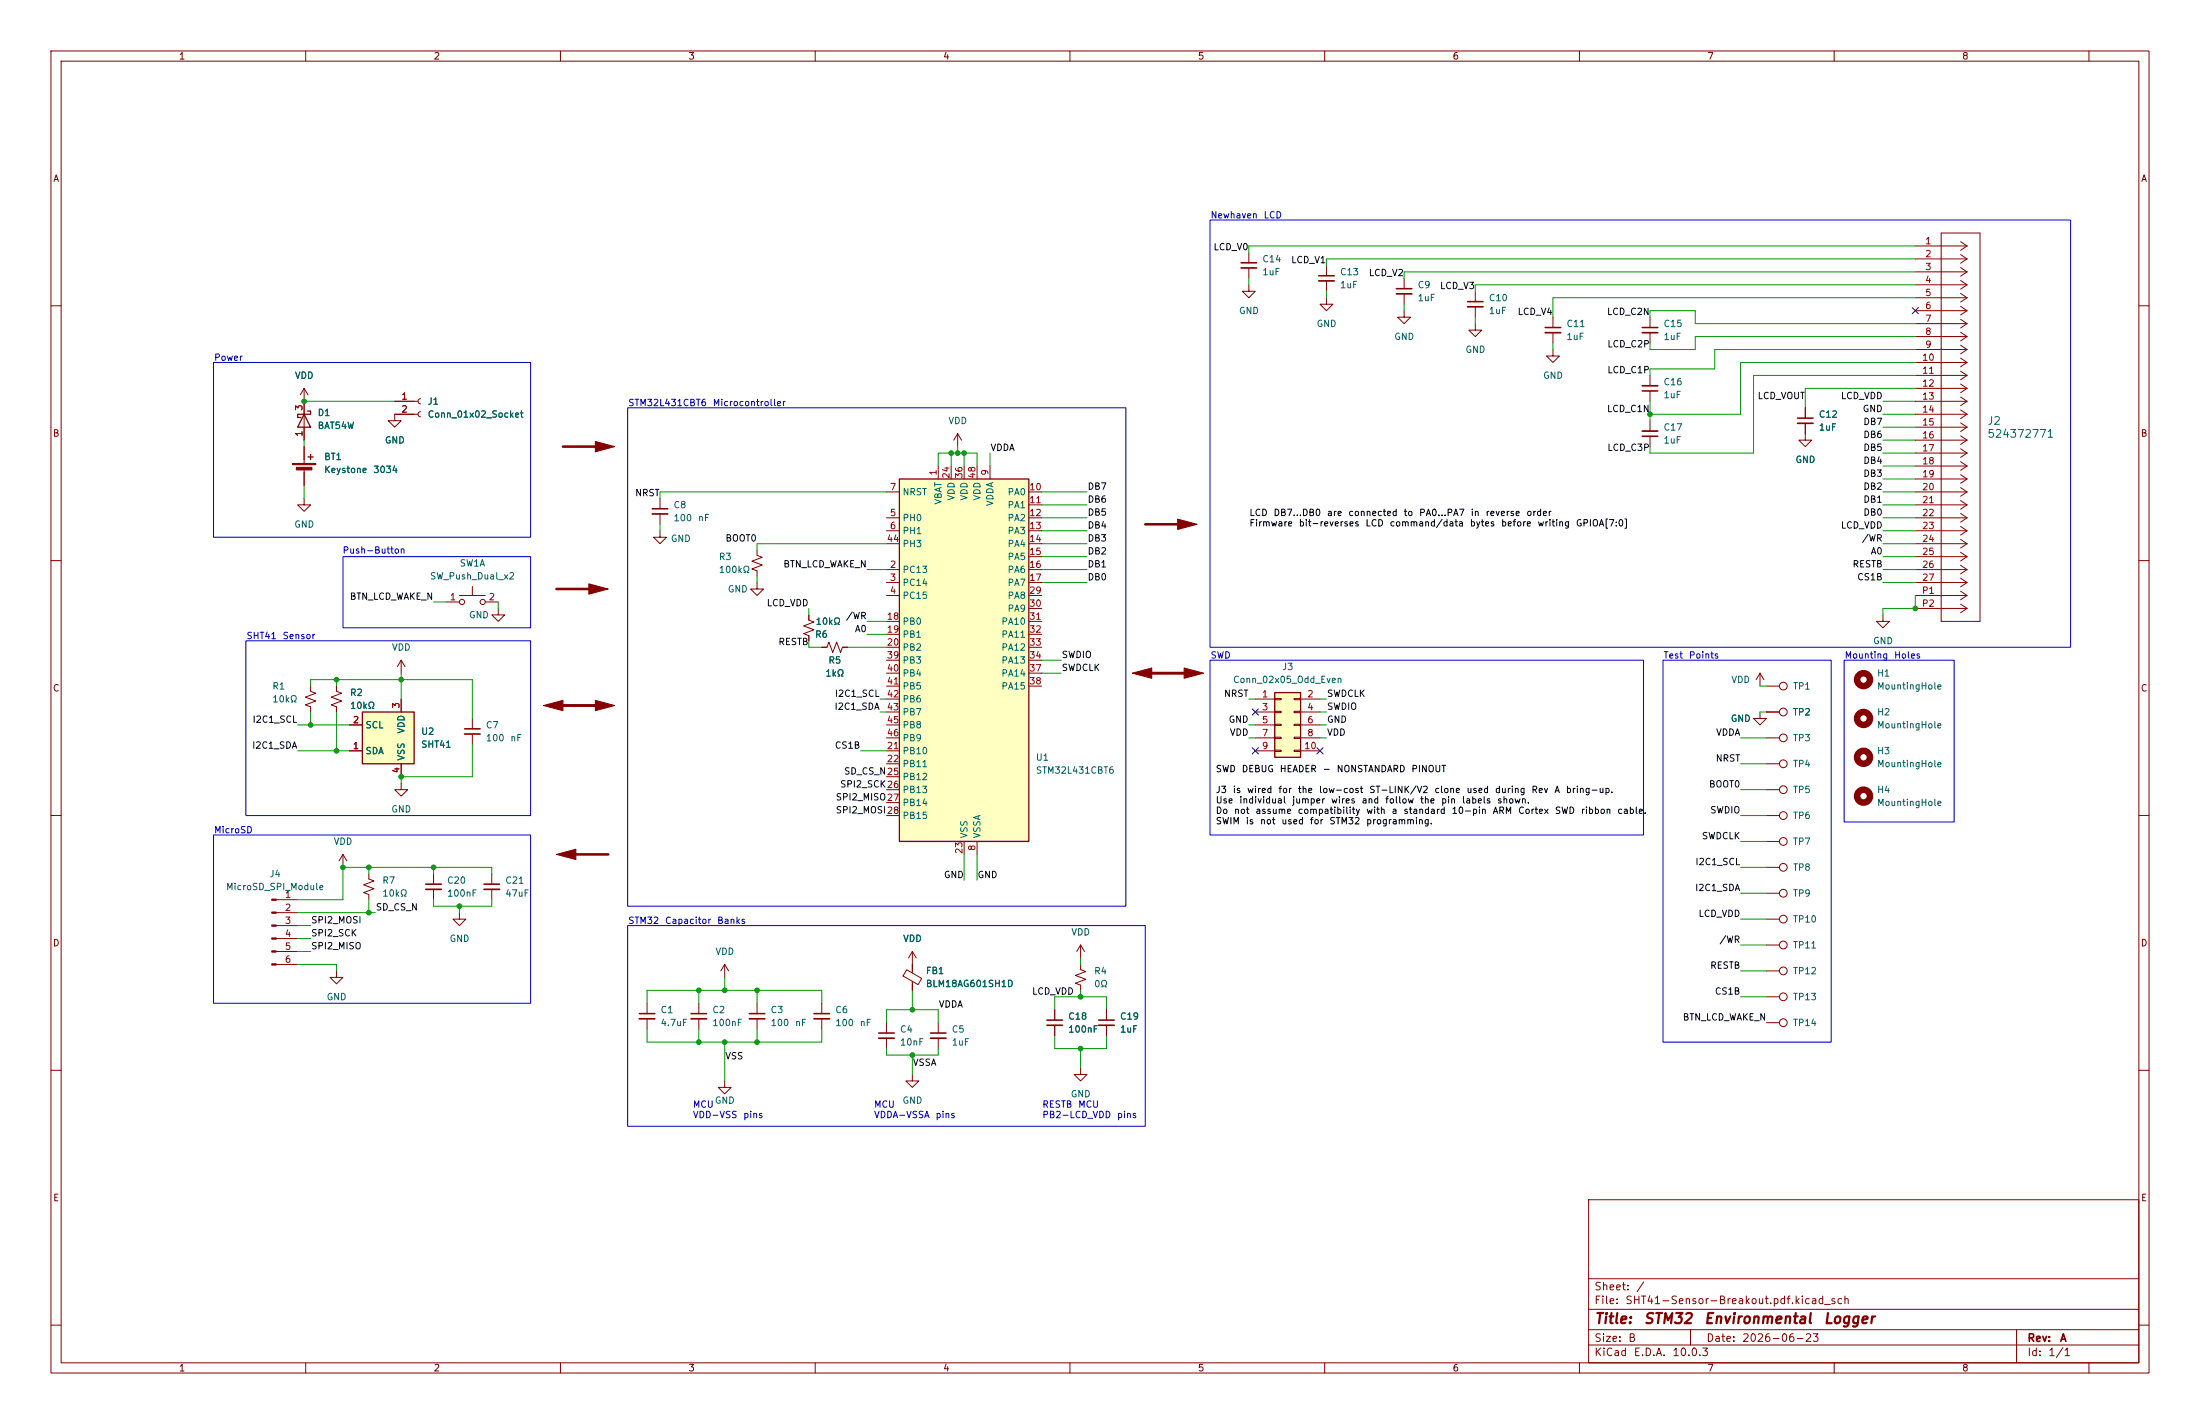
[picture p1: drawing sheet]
<svg xmlns="http://www.w3.org/2000/svg" width="432mm" height="279mm" viewBox="0 0 432 279" stroke-linecap="round" stroke-linejoin="round" font-family="sans-serif">
<g fill="none" stroke="#840000" stroke-width=".2">
<path d="M10 10h411.8v259.4h-411.8zM12 12h407.8v255.4h-407.8zM60 10v2M110 10v2M160 10v2M210 10v2M260 10v2M310 10v2M360 10v2M410 10v2M10 60h2M419.8 60h2"/>
<path d="M323.8 82.6v2M323.8 85.6v2M10 110h2M419.8 110h2M61 134.6v1l1 .4-2.1 .8 2.1 .7-2.1 .8 1.1 .4v1M66 134.6v1l1.1 .4-2.1 .8 2.1 .7-2.1 .8 1 .4v1M10 160h2M419.8 160h2M54.2 176.5h4.2M54.2 179.1h4.2M67.3 167.6l-.8 1.3M67.3 167.6l.8 1.3"/>
<path d="M67.3 167.6v2.6M72.4 171.5v1l1 .3-2 .8 2 .8-2 .7 1 .4v1M85.1 171.5v2M85.1 174.5v2M90.2 179.1v1.2h1.2l-1.2 1.3-1.3-1.3h1.3M96.5 171.5v2M96.5 174.5v2M54.2 181.6h4.2M54.2 184.2h4.2M54.2 186.7h4.2M54.2 189.2h4.2M66 190.5v1.3h1.3l-1.3 1.2-1.2-1.2h1.2"/>
<path d="M127 196.9v2M127 199.9v2M137.2 196.9v2M137.2 199.9v2M161.3 196.9v2M161.3 199.9v2M207 198.1v2.1M217.2 198.1v2.1M10 210h2M142.2 212.1v1.3h1.3l-1.3 1.2-1.2-1.2h1.2M179.1 210.8v1.3h1.2l-1.2 1.3-1.3-1.3h1.3M184.1 200.7v2"/>
<path d="M184.1 203.7v2M207 201.2v2M212.1 209.6v1.2h1.3l-1.3 1.3-1.3-1.3h1.3M217.2 201.2v2M419.8 210h2M311.8 235.4h108v32h-108zM10 260h2M311.8 256.9h108M311.8 250.9h108M419.8 260h2M60 267.4v2M110 267.4v2"/>
<path d="M160 267.4v2M210 267.4v2M260 267.4v2M310 267.4v2M311.8 263.9h108M311.8 260.9h108M331.8 260.9v3M360 267.4v2M395.8 260.9v6.5M410 267.4v2"/>
</g>
<path d="M322.3 85.6h3.1M83.6 173.5h3M95 173.5h3M125.5 198.9h3M135.6 198.9h3.1M159.8 198.9h3M182.6 202.7h3.1M205.5 200.2h3M215.6 200.2h3.1" fill="none" stroke="#840000" stroke-width=".3"/>
<path d="M322.3 84.6h3.1M83.6 174.5h3M95 174.5h3M125.5 199.9h3M135.6 199.9h3.1M159.8 199.9h3M182.6 203.7h3.1M205.5 201.2h3M215.6 201.2h3.1" fill="none" stroke="#840000" stroke-width=".33"/>
<path d="M224.8 102.9h7.6" fill="none" stroke="#840000" stroke-width=".51"/>
<g fill="#840000" stroke="#840000" stroke-width=".2">
<path d="M231.1 101.9l3.8 1-3.8 1z"/>
<path d="M53.3 176.4h.9v.3h-.9z"/>
<path d="M53.3 178.9h.9v.3h-.9z"/>
<path d="M53.3 181.5h.9v.2h-.9z"/>
<path d="M53.3 184h.9v.3h-.9z"/>
<path d="M53.3 186.6h.9v.2h-.9z"/>
<path d="M53.3 189.1h.9v.3h-.9z"/>
</g>
<path d="M71.1 139.7h10.2v10.2h-10.2z" fill="#ffffc2"/>
<path d="M71.1 139.7h10.2v10.2h-10.2z" fill="none" stroke="#840000" stroke-width=".25"/>
<g fill="none" stroke="#840000" stroke-width=".2">
<path d="M323.8 62.2v2.1M323.8 65.3v2M323.8 73.7v2M323.8 76.7v2M78.7 129.5v2.6M78.7 137.2v2.5M78.7 129.5l-.7 1.3M78.7 129.5l.8 1.3M68.6 147.3h2.5M68.6 142.2h2.5M78.7 153.7v1.2h1.3l-1.3 1.3-1.2-1.3h1.2M78.7 149.9v2.5"/>
<path d="M92.7 141v2M92.7 144v2.1M148.6 196.9v2M148.6 199.9v2M178 190.3l2.9 1.7-.7 1.2-3-1.7zM179.1 186.7l-.8 1.3M179.1 186.7l.7 1.3M179.1 186.7v4.2M179.1 192.6v1.7"/>
</g>
<path d="M322.3 76.7h3.1M322.3 64.3h3.1M91.2 143h3M147.1 198.9h3" fill="none" stroke="#840000" stroke-width=".3"/>
<path d="M322.3 75.7h3.1M322.3 65.3h3.1M91.2 144h3M147.1 199.9h3" fill="none" stroke="#840000" stroke-width=".33"/>
<path d="M250.2 135.9h5.1v12.7h-5.1z" fill="#ffffc2"/>
<path d="M250.2 135.9h5.1v12.7h-5.1z" fill="none" stroke="#840000" stroke-width=".25"/>
<g fill="none" stroke="#840000" stroke-width=".2">
<path d="M245.1 55.9v1.3h1.3l-1.3 1.2-1.3-1.2h1.3M245.1 49.5v2.1M245.1 52.6v2M260.3 58.4v1.3h1.3l-1.3 1.3-1.2-1.3h1.2M260.3 52.1v2M260.3 55.1v2.1M275.6 54.6v2M275.6 57.7v2M289.6 57.2v2M375.9 48.3h10.2M375.9 50.8h10.2M375.9 53.3h10.2"/>
<path d="M375.9 55.9h10.2M375.9 58.4h10.2M381 45.7h7.6v76.2h-7.6zM384.8 47.4l1.3 .9M384.8 50l1.3 .8M384.8 52.5l1.3 .8M384.8 55l1.3 .9M384.8 57.6l1.3 .8M386.1 48.3l-1.3 .8M386.1 50.8l-1.3 .8M386.1 53.3l-1.3 .9M386.1 55.9l-1.3 .8"/>
<path d="M386.1 58.4l-1.3 .9M275.6 61v1.2h1.3l-1.3 1.3-1.3-1.3h1.3M289.6 63.5v1.3h1.2l-1.2 1.2-1.3-1.2h1.3M289.6 60.2v2M304.8 68.6v1.3h1.3l-1.3 1.2-1.3-1.2h1.3M304.8 62.2v2.1M304.8 65.3v2M375.9 61h10.2M375.9 63.5h10.2M375.9 66h10.2M375.9 68.6h10.2M375.9 71.1h10.2"/>
<path d="M375.9 73.7h10.2M375.9 76.2h10.2M375.9 78.7h10.2M384.8 60.1l1.3 .9M384.8 62.7l1.3 .8M384.8 65.2l1.3 .8M384.8 67.7l1.3 .9M384.8 70.3l1.3 .8M384.8 72.8l1.3 .9M384.8 75.4l1.3 .8M384.8 77.9l1.3 .8M386.1 61l-1.3 .8"/>
<path d="M386.1 63.5l-1.3 .8M386.1 66l-1.3 .9M386.1 68.6l-1.3 .8M386.1 71.1l-1.3 .9M386.1 73.7l-1.3 .8M386.1 76.2l-1.3 .8M386.1 78.7l-1.3 .9M188 85.1l-.8 1.3M188 85.1l.7 1.3M188 85.1v2.5M354.3 83.1v3.3h1.3l-1.3 1.2-1.2-1.2h1.2M354.3 80v2"/>
<path d="M375.9 81.3h10.2M375.9 83.8h10.2M375.9 86.4h10.2M375.9 88.9h10.2M375.9 91.4h10.2M375.9 94h10.2M375.9 96.5h10.2M375.9 99.1h10.2M384.8 80.4l1.3 .9M384.8 83l1.3 .8M384.8 85.5l1.3 .9M384.8 88.1l1.3 .8"/>
<path d="M384.8 90.6l1.3 .8M384.8 93.1l1.3 .9M384.8 95.7l1.3 .8M384.8 98.2l1.3 .9M386.1 81.3l-1.3 .8M386.1 83.8l-1.3 .9M386.1 86.4l-1.3 .8M386.1 88.9l-1.3 .8M386.1 91.4l-1.3 .9M386.1 94l-1.3 .8M386.1 96.5l-1.3 .9M386.1 99.1l-1.3 .8"/>
<path d="M375.9 101.6h10.2M375.9 104.1h10.2M375.9 106.7h10.2M375.9 109.2h10.2M375.9 111.8h10.2M375.9 114.3h10.2M375.9 116.8h10.2M375.9 119.4h10.2M384.8 100.8l1.3 .8M384.8 103.3l1.3 .8M384.8 105.8l1.3 .9M384.8 108.4l1.3 .8"/>
<path d="M384.8 110.9l1.3 .9M384.8 113.5l1.3 .8M384.8 116l1.3 .8M384.8 118.5l1.3 .9M386.1 101.6l-1.3 .8M386.1 104.1l-1.3 .9M386.1 106.7l-1.3 .8M386.1 109.2l-1.3 .9M386.1 111.8l-1.3 .8M386.1 114.3l-1.3 .8M386.1 116.8l-1.3 .9M386.1 119.4l-1.3 .8"/>
<path d="M158.7 120.7v1l1.1 .3-2.1 .8 2.1 .8-2.1 .7 1 .4v1M161.3 127h1l.4-1 .7 2 .8-2 .8 2 .4-1h1M246.4 137.2h3.8M246.4 139.7h3.8M250.2 137h1.3v.3h-1.3zM250.2 139.6h1.3v.2h-1.3zM254 137h1.3v.3h-1.3zM254 139.6h1.3v.2h-1.3zM255.3 137.2h3.8M255.3 139.7h3.8M346.7 139.7h2.5M369.6 120.7v1.2h1.2l-1.2 1.3-1.3-1.3h1.3"/>
<path d="M246.4 142.2h3.8M246.4 144.8h3.8M246.4 147.3h3.8M250.2 142.1h1.3v.3h-1.3zM250.2 144.7h1.3v.2h-1.3zM250.2 147.2h1.3v.2h-1.3zM254 142.1h1.3v.3h-1.3zM254 144.7h1.3v.2h-1.3zM254 147.2h1.3v.2h-1.3zM255.3 142.2h3.8M255.3 144.8h3.8M255.3 147.3h3.8"/>
<path d="M346.7 144.8h2.5M346.7 154.9h2.5M346.7 149.9h2.5M346.7 165.1h2.5M346.7 160h2.5M212.1 189.2v1l1 .4-2 .8 2 .8-2 .7 1 .4v1M212.1 185.4l-.8 1.3M212.1 185.4l.8 1.3M212.1 185.4v2.6"/>
<circle cx="350" cy="139.7" r=".76"/>
<circle cx="350" cy="144.8" r=".76"/>
<circle cx="350" cy="154.9" r=".76"/>
<circle cx="350" cy="149.9" r=".76"/>
<circle cx="350" cy="165.1" r=".76"/>
<circle cx="350" cy="160" r=".76"/>
</g>
<path d="M243.6 51.6h3M258.8 54.1h3.1M274.1 56.6h3M288 59.2h3.1M303.3 64.3h3M352.8 82h3.1" fill="none" stroke="#840000" stroke-width=".3"/>
<path d="M243.6 52.6h3M258.8 55.1h3.1M274.1 57.7h3M288 60.2h3.1M303.3 65.3h3M352.8 83.1h3.1" fill="none" stroke="#840000" stroke-width=".33"/>
<g fill="none" stroke="#840000" stroke-width="1.3">
<circle cx="365.8" cy="133.3" r="1.27"/>
<circle cx="365.8" cy="148.6" r="1.27"/>
<circle cx="365.8" cy="141" r="1.27"/>
<circle cx="365.8" cy="156.2" r="1.27"/>
</g>
<path d="M109.2 138.4h8.9M111.8 167.6h7.6" fill="none" stroke="#840000" stroke-width=".51"/>
<g fill="#840000" stroke="#840000" stroke-width=".2">
<path d="M106.7 138.4l3.8-1v2z"/>
<path d="M116.8 137.4l3.8 1-3.8 1z"/>
<path d="M109.2 167.6l3.8-1v2.1z"/>
</g>
<path d="M176.5 94h25.4v71.1h-25.4z" fill="#ffffc2"/>
<path d="M59.7 81.3l1.3 2.5h-2.6zM60.3 80.6h.7v.7h-2.6v.6h.7M60.5 89.7h1M61 89.2v1M176.5 94h25.4v71.1h-25.4z" fill="none" stroke="#840000" stroke-width=".25"/>
<g fill="none" stroke="#840000" stroke-width=".2">
<path d="M59.7 76.2v10.2M59.7 76.2l-.8 1.3M59.7 76.2l.8 1.3M77.5 78.7h4.5M82.5 78.2l-.3 .2-.2 .3 .2 .4 .3 .1M59.7 97.8v1.3h1.3l-1.3 1.2-1.3-1.2h1.3M59.7 87.6v3.3M59.7 91.9v3.4M82 81.3h-4.5v1.3h1.2l-1.2 1.2-1.3-1.2h1.3M82.5 80.8l-.3 .1-.2 .4 .2 .3 .3 .2M129.5 97.8v2M174 96.5h2.5"/>
<path d="M184.1 91.4v2.6M186.7 91.4v2.6M189.2 91.4v2.6M191.8 91.4v2.6M194.3 91.4v2.6M201.9 96.5h2.6M201.9 99.1h2.6M354.3 80v2M354.3 83.1v2M87.6 118.1h2.6M90.2 116.8h5M92.7 115.1v1.7"/>
<path d="M95.2 118.1h2.6M97.8 119.4v1.3h1.3l-1.3 1.2-1.3-1.2h1.3M129.5 104.1v1.3h1.3l-1.3 1.3-1.2-1.3h1.2M129.5 100.8v2.1M148.6 114.3v1.3h1.3l-1.3 1.2-1.3-1.2h1.3M148.6 108v1l1 .3-2 .8 2 .8-2 .7 1 .4v1M174 111.8h2.5M174 114.3h2.5M174 116.8h2.5M174 101.6h2.5M174 104.1h2.5M174 106.7h2.5"/>
<path d="M201.9 111.8h2.6M201.9 114.3h2.6M201.9 116.8h2.6M201.9 101.6h2.6M201.9 104.1h2.6M201.9 106.7h2.6M201.9 109.2h2.6M201.9 119.4h2.6M66 134.6v1M66 138.7v1M78.7 137.2v2.5M158.7 120.7v1"/>
<path d="M158.7 124.7v1M161.3 127h1M165.4 127h1M174 121.9h2.5M174 124.5h2.5M174 127h2.5M174 129.5h2.5M174 132.1h2.5M174 134.6h2.5M174 137.2h2.5M174 139.7h2.5M201.9 121.9h2.6"/>
<path d="M201.9 124.5h2.6M201.9 127h2.6M201.9 129.5h2.6M201.9 132.1h2.6M201.9 134.6h2.6M345.4 139.7v1.3h1.3l-1.3 1.2-1.2-1.2h1.2M345.4 132.1l-.7 1.3M345.4 132.1l.8 1.3M345.4 132.1v2.5M346.7 134.6h2.5M346.7 139.7h2.5M68.6 147.3h2.5"/>
<path d="M68.6 142.2h2.5M78.7 149.9v2.5M174 147.3h2.5M174 149.9h2.5M174 152.4h2.5M174 154.9h2.5M174 157.5h2.5M174 142.2h2.5M174 144.8h2.5M174 160h2.5M189.2 165.1v2.5M191.8 165.1v2.5"/>
<path d="M346.7 175.3h2.5M346.7 170.2h2.5M142.2 189.2l-.7 1.3M142.2 189.2l.8 1.3M142.2 189.2v2.6M179.1 189.2v1.3M179.1 193v1.3M207 198.1v2.1M217.2 198.1v2.1M346.7 180.3h2.5M346.7 185.4h2.5M346.7 190.5h2.5"/>
<path d="M346.7 195.6h2.5M174 200.7v2M174 203.7v2M207 201.2v2M217.2 201.2v2M346.7 200.7h2.5"/>
<circle cx="90.7" cy="118.1" r=".51"/>
<circle cx="94.7" cy="118.1" r=".51"/>
<circle cx="350" cy="134.6" r=".76"/>
<circle cx="350" cy="175.3" r=".76"/>
<circle cx="350" cy="170.2" r=".76"/>
<circle cx="350" cy="180.3" r=".76"/>
<circle cx="350" cy="185.4" r=".76"/>
<circle cx="350" cy="195.6" r=".76"/>
<circle cx="350" cy="190.5" r=".76"/>
<circle cx="350" cy="200.7" r=".76"/>
</g>
<path d="M128 99.8h3.1M172.5 202.7h3" fill="none" stroke="#840000" stroke-width=".3"/>
<path d="M128 100.8h3.1M172.5 203.7h3" fill="none" stroke="#840000" stroke-width=".33"/>
<path d="M110.5 87.6h7.6M109.2 115.6h7.6M224.8 132.1h8.9" fill="none" stroke="#840000" stroke-width=".51"/>
<g fill="#840000" stroke="#840000" stroke-width=".2">
<path d="M116.8 86.6l3.8 1-3.8 1z"/>
<path d="M115.6 114.6l3.8 1-3.8 1z"/>
<path d="M222.2 132.1l3.9-1v2z"/>
<path d="M232.4 131.1l3.8 1-3.8 1z"/>
<path d="M57.4 90.9h4.6v.3h-4.6z"/>
<path d="M58.2 91.7h3v.5h-3z"/>
</g>
<g fill="none" stroke="#009600" stroke-width=".2">
<path d="M245.1 54.6v1.3M260.3 57.2v1.2M275.6 59.7v1.3M375.9 50.8h-115.6v1.3M375.9 48.3h-130.8v1.2M375.9 55.9h-86.3v1.3M375.9 53.3h-100.3v1.3M375.9 58.4h-71.1v3.8M59.7 78.7h17.8M289.6 62.2v1.3M304.8 67.3v1.3M323.8 62.2v-1.2h8.9v2.5h43.2"/>
<path d="M323.8 78.7v3.9M369.6 78.7h6.3M375.9 73.7h-31.7v15.2h-20.4v-1.3M375.9 66h-43.2v2.6h-8.9v-1.3M375.9 68.6h-39.4v3.8h-12.7v1.3M375.9 71.1h-34.3v10.2h-17.8M375.9 76.2h-21.6v3.8M59.7 86.4v1.2M59.7 95.3v2.5M174 96.5h-44.5v1.3M184.1 91.4v-2.5h7.7v2.5M186.7 88.9v2.5"/>
<path d="M188 87.6v1.3M189.2 88.9v2.5M194.3 88.9v2.5M204.5 99.1h8.9M204.5 96.5h8.9M369.6 99.1h6.3M369.6 96.5h6.3M369.6 83.8h6.3M369.6 86.4h6.3M369.6 94h6.3M369.6 91.4h6.3M369.6 88.9h6.3"/>
<path d="M369.6 81.3h6.3M85.1 118.1h2.5M97.8 118.1v1.3M129.5 102.9v1.2M148.6 113v1.3M158.7 119.4v1.3M170.2 111.8h3.8M174 106.7h-25.4v1.3M204.5 111.8h8.9M204.5 109.2h8.9M204.5 104.1h8.9M204.5 101.6h8.9"/>
<path d="M204.5 106.7h8.9M204.5 114.3h8.9M369.6 111.8h6.3M369.6 109.2h6.3M369.6 104.1h6.3M369.6 101.6h6.3M369.6 106.7h6.3M369.6 114.3h6.3M375.9 116.8v2.6h-6.3v1.3M61 134.6v-1.2h31.7v7.6M61 139.7v2.5M66 133.4v1.2"/>
<path d="M66 139.7v7.6M78.7 132.1v5.1M158.7 125.7v1.3h2.6M166.4 127h7.6M170.2 124.5h3.8M170.2 121.9h3.8M172.7 137.2h1.3M172.7 139.7h1.3M204.5 129.5h3.8M204.5 132.1h3.8M245.1 137.2h1.3M259.1 137.2h1.2"/>
<path d="M259.1 139.7h1.2M345.4 134.6h1.3M345.4 139.7h1.3M58.4 142.2h10.2M58.4 147.3h10.2M92.7 146.1v6.3h-14v1.3M168.9 147.3h5.1M245.1 142.2h1.3M245.1 144.8h1.3M259.1 142.2h1.2M259.1 144.8h1.2M341.6 144.8h5.1"/>
<path d="M341.6 154.9h5.1M341.6 149.9h5.1M58.4 179.1h15.3M72.4 170.2v1.3M72.4 176.5v2.6M85.1 176.5v1.3h11.4v-1.3M85.1 170.2v1.3M90.2 177.8v1.3M96.5 171.5v-1.3h-29.2v6.3h-8.9M189.2 167.6v5.1M191.8 167.6v5.1M341.6 170.2h5.1"/>
<path d="M341.6 175.3h5.1M341.6 165.1h5.1M341.6 160h5.1M58.4 189.2h7.6v1.3M58.4 181.6h2.6M58.4 186.7h2.6M58.4 184.2h2.6M127 196.9v-2.6h34.3v2.6M137.2 194.3v2.6M142.2 191.8v2.5M148.6 194.3v2.6M179.1 194.3v3.8"/>
<path d="M207 198.1v-2.5h10.2v2.5M212.1 188v1.2M212.1 194.3v1.3M341.6 195.6h5.1M341.6 180.3h5.1M341.6 185.4h5.1M341.6 190.5h5.1M127 201.9v2.6h34.3v-2.6M137.2 201.9v2.6M142.2 204.5v7.6M148.6 201.9v2.6M174 200.7v-2.6h10.1v2.6"/>
<path d="M174 205.7v1.3h10.1v-1.3M179.1 207v3.8M207 203.2v2.5h10.2v-2.5M212.1 205.7v3.9"/>
</g>
<path d="M375.3 60.4l1.2 1.2M376.5 60.4l-1.2 1.2M245.8 139.1l1.2 1.2M247 139.1l-1.2 1.2M245.8 146.7l1.2 1.2M247 146.7l-1.2 1.2M258.5 146.7l1.2 1.2M259.7 146.7l-1.2 1.2" fill="none" stroke="#000084" stroke-width=".2"/>
<path d="M237.5 43.2h168.9v83.8h-168.9zM41.9 71.1h62.2v34.3h-62.2zM123.2 80h97.8v97.8h-97.8zM67.3 109.2h36.8v14h-36.8zM48.3 125.7h55.8v34.3h-55.8zM237.5 129.5h85.1v34.3h-85.1zM326.4 129.5h33v75h-33zM361.9 129.5h21.6v31.8h-21.6zM41.9 163.8h62.2v33.1h-62.2zM123.2 181.6h101.6v39.4h-101.6z" fill="none" stroke="#0000c2" stroke-width=".2"/>
<g fill="#009600" stroke="#009600" stroke-width=".2">
<circle cx="66" cy="133.4" r=".46"/>
<circle cx="66" cy="147.3" r=".46"/>
<circle cx="61" cy="142.2" r=".46"/>
<circle cx="78.7" cy="133.4" r=".46"/>
<circle cx="85.1" cy="170.2" r=".46"/>
<circle cx="78.7" cy="152.4" r=".46"/>
<circle cx="90.2" cy="177.8" r=".46"/>
<circle cx="72.4" cy="179.1" r=".46"/>
<circle cx="188" cy="88.9" r=".46"/>
<circle cx="186.7" cy="88.9" r=".46"/>
<circle cx="189.2" cy="88.9" r=".46"/>
<circle cx="67.3" cy="170.2" r=".46"/>
<circle cx="72.4" cy="170.2" r=".46"/>
<circle cx="59.7" cy="78.7" r=".46"/>
<circle cx="179.1" cy="207" r=".46"/>
<circle cx="179.1" cy="198.1" r=".46"/>
<circle cx="212.1" cy="205.7" r=".46"/>
<circle cx="137.2" cy="204.5" r=".46"/>
<circle cx="142.2" cy="204.5" r=".46"/>
<circle cx="148.6" cy="204.5" r=".46"/>
<circle cx="142.2" cy="194.3" r=".46"/>
<circle cx="148.6" cy="194.3" r=".46"/>
<circle cx="212.1" cy="195.6" r=".46"/>
<circle cx="137.2" cy="194.3" r=".46"/>
<circle cx="375.9" cy="119.4" r=".46"/>
<circle cx="323.8" cy="81.3" r=".46"/>
</g>
<g font-size="2" fill="#840000">
<text x="312.8" y="260.2">Title:</text>
<text x="322.5" y="260.2">STM32</text>
<text x="334.3" y="260.2">Environmental</text>
<text x="357.8" y="260.2">Logger</text>
</g>
<g font-size="1.5" fill="#006464">
<text x="389.9" y="83.7">J2</text>
<text x="389.9" y="86.3">524372771</text>
</g>
<g font-size="1.5" fill="#840000">
<text x="312.8" y="256.2">File:</text>
<text x="312.8" y="253.5">Sheet:</text>
<text x="318.9" y="256.2">SHT41-Sensor-Breakout.pdf.kicad_sch</text>
<text x="321" y="253.5">/</text>
<text x="312.8" y="263.6">Size:</text>
<text x="319.5" y="263.6">B</text>
<text x="334.8" y="263.6">Date:</text>
<text x="341.8" y="263.6">2026-06-23</text>
<text x="397.8" y="263.6">Rev:</text>
<text x="404.2" y="263.6">A</text>
<text x="312.8" y="266.4">KiCad</text>
<text x="320.5" y="266.4">E.D.A.</text>
<text x="328.1" y="266.4">10.0.3</text>
<text x="397.8" y="266.4">Id:</text>
<text x="401.9" y="266.4">1/1</text>
</g>
<g font-size="1.3" fill="#840000">
<text x="35" y="12">1</text>
<text x="85" y="12">2</text>
<text x="135" y="12">3</text>
<text x="185" y="12">4</text>
<text x="235" y="12">5</text>
<text x="285" y="12">6</text>
<text x="335" y="12">7</text>
<text x="385" y="12">8</text>
<text x="10.3" y="36">A</text>
<text x="420.1" y="36">A</text>
<text x="10.3" y="86">B</text>
<text x="420.1" y="86">B</text>
<text x="10.3" y="136">C</text>
<text x="420.1" y="136">C</text>
<text x="10.3" y="186">D</text>
<text x="420.1" y="186">D</text>
<text x="10.3" y="236">E</text>
<text x="420.1" y="236">E</text>
<text x="35" y="269.4">1</text>
<text x="85" y="269.4">2</text>
<text x="135" y="269.4">3</text>
<text x="185" y="269.4">4</text>
<text x="235" y="269.4">5</text>
<text x="285" y="269.4">6</text>
<text x="335" y="269.4">7</text>
<text x="385" y="269.4">8</text>
</g>
<g font-size="1.3" fill="#0000c2">
<text x="237.5" y="43.2">Newhaven</text>
<text x="247.9" y="43.2">LCD</text>
<text x="41.9" y="71.1">Power</text>
<text x="123.2" y="80">STM32L431CBT6</text>
<text x="139.8" y="80">Microcontroller</text>
<text x="67.1" y="108.9">Push-Button</text>
<text x="48.3" y="125.7">SHT41</text>
<text x="55.4" y="125.7">Sensor</text>
<text x="237.5" y="129.5">SWD</text>
<text x="326.4" y="129.5">Test</text>
<text x="331.4" y="129.5">Points</text>
<text x="361.9" y="129.5">Mounting</text>
<text x="371.6" y="129.5">Holes</text>
<text x="41.9" y="163.8">MicroSD</text>
<text x="123.2" y="181.6">STM32</text>
<text x="130.4" y="181.6">Capacitor</text>
<text x="140.7" y="181.6">Banks</text>
<text x="135.9" y="217.6">MCU</text>
<text x="135.9" y="219.7">VDD-VSS</text>
<text x="145.8" y="219.7">pins</text>
<text x="171.4" y="217.6">MCU</text>
<text x="171.4" y="219.7">VDDA-VSSA</text>
<text x="183.5" y="219.7">pins</text>
<text x="204.5" y="217.6">RESTB</text>
<text x="204.5" y="219.7">PB2-LCD_VDD</text>
<text x="211.5" y="217.6">MCU</text>
<text x="219.1" y="219.7">pins</text>
</g>
<g font-size="1.3" fill="#0f0f0f">
<text x="238.1" y="49.4">LCD_V0</text>
<text x="253.3" y="51.9">LCD_V1</text>
<text x="268.6" y="54.5">LCD_V2</text>
<text x="282.5" y="57">LCD_V3</text>
<text x="297.8" y="62.1">LCD_V4</text>
<text x="315.3" y="62.1">LCD_C2N</text>
<text x="315.4" y="68.5">LCD_C2P</text>
<text x="315.4" y="73.5">LCD_C1P</text>
<text x="315.3" y="81.2">LCD_C1N</text>
<text x="344.9" y="78.6">LCD_VOUT</text>
<text x="361.2" y="78.6">LCD_VDD</text>
<text x="365.5" y="81.2">GND</text>
<text x="365.6" y="83.7">DB7</text>
<text x="194.3" y="88.8">VDDA</text>
<text x="315.4" y="88.8">LCD_C3P</text>
<text x="365.6" y="88.8">DB5</text>
<text x="365.6" y="86.2">DB6</text>
<text x="365.6" y="91.3">DB4</text>
<text x="365.6" y="93.9">DB3</text>
<text x="124.6" y="97.7">NRST</text>
<text x="213.4" y="96.4">DB7</text>
<text x="213.4" y="98.9">DB6</text>
<text x="213.4" y="101.5">DB5</text>
<text x="365.6" y="101.5">DB0</text>
<text x="365.6" y="98.9">DB1</text>
<text x="365.6" y="96.4">DB2</text>
<text x="142.3" y="106.6">BOOT0</text>
<text x="213.4" y="104">DB4</text>
<text x="213.4" y="106.6">DB3</text>
<text x="361.2" y="104">LCD_VDD</text>
<text x="365.3" y="106.6">/WR</text>
<text x="153.6" y="111.6">BTN_LCD_WAKE_N</text>
<text x="213.4" y="109.1">DB2</text>
<text x="213.4" y="111.6">DB1</text>
<text x="363.5" y="111.6">RESTB</text>
<text x="367.1" y="109.1">A0</text>
<text x="68.6" y="118">BTN_LCD_WAKE_N</text>
<text x="150.4" y="119.3">LCD_VDD</text>
<text x="213.4" y="114.2">DB0</text>
<text x="364.4" y="114.2">CS1B</text>
<text x="165.9" y="121.8">/WR</text>
<text x="167.7" y="124.3">A0</text>
<text x="152.7" y="126.9">RESTB</text>
<text x="208.3" y="132">SWDCLK</text>
<text x="208.3" y="129.4">SWDIO</text>
<text x="163.7" y="137">I2C1_SCL</text>
<text x="240.1" y="137">NRST</text>
<text x="260.3" y="137">SWDCLK</text>
<text x="49.4" y="142.1">I2C1_SCL</text>
<text x="163.7" y="139.6">I2C1_SDA</text>
<text x="241" y="142.1">GND</text>
<text x="260.3" y="142.1">GND</text>
<text x="260.3" y="139.6">SWDIO</text>
<text x="49.4" y="147.2">I2C1_SDA</text>
<text x="163.7" y="147.2">CS1B</text>
<text x="241.3" y="144.7">VDD</text>
<text x="260.3" y="144.7">VDD</text>
<text x="336.6" y="149.7">NRST</text>
<text x="336.7" y="144.7">VDDA</text>
<text x="164.8" y="154.8">SPI2_SCK26</text>
<text x="165.6" y="152.3">SD_CS_N25</text>
<text x="335.3" y="154.8">BOOT0</text>
<text x="163.9" y="157.4">SPI2_MISO27</text>
<text x="163.9" y="159.9">SPI2_MOSI28</text>
<text x="335.6" y="159.9">SWDIO</text>
<text x="333.9" y="165">SWDCLK</text>
<text x="185.2" y="172.6">GND</text>
<text x="191.8" y="172.6">GND</text>
<text x="332.7" y="170.1">I2C1_SCL</text>
<text x="73.7" y="178.9">SD_CS_N</text>
<text x="332.6" y="175.1">I2C1_SDA</text>
<text x="61" y="181.5">SPI2_MOSI</text>
<text x="61" y="184">SPI2_SCK</text>
<text x="333.3" y="180.2">LCD_VDD</text>
<text x="337.4" y="185.3">/WR</text>
<text x="61" y="186.6">SPI2_MISO</text>
<text x="335.6" y="190.4">RESTB</text>
<text x="184.1" y="198">VDDA</text>
<text x="202.5" y="195.5">LCD_VDD</text>
<text x="336.5" y="195.5">CS1B</text>
<text x="330.2" y="200.5">BTN_LCD_WAKE_N</text>
<text x="142.2" y="208.2">VSS</text>
<text x="179.1" y="209.4">VSSA</text>
</g>
<g font-size="1.3" fill="#006464">
<text x="247.7" y="51.8">C14</text>
<text x="247.7" y="54.3">1uF</text>
<text x="262.9" y="56.9">1uF</text>
<text x="262.9" y="54.3">C13</text>
<text x="278.1" y="56.9">C9</text>
<text x="278.1" y="59.4">1uF</text>
<text x="292.1" y="59.4">C10</text>
<text x="243.1" y="61.9">GND</text>
<text x="258.3" y="64.5">GND</text>
<text x="292.1" y="61.9">1uF</text>
<text x="307.3" y="64.5">C11</text>
<text x="326.4" y="64.5">C15</text>
<text x="273.6" y="67">GND</text>
<text x="287.5" y="69.6">GND</text>
<text x="307.3" y="67">1uF</text>
<text x="326.4" y="67">1uF</text>
<text x="57.8" y="74.6">VDD</text>
<text x="302.8" y="74.6">GND</text>
<text x="326.4" y="75.9">C16</text>
<text x="62.2" y="81.9">D1</text>
<text x="83.8" y="79.7">J1</text>
<text x="83.8" y="82.3">Conn_01x02_Socket</text>
<text x="186" y="83.5">VDD</text>
<text x="326.4" y="78.4">1uF</text>
<text x="356.9" y="82.3">C12</text>
<text x="62.2" y="84.5">BAT54W</text>
<text x="75.4" y="87.3">GND</text>
<text x="326.4" y="87.3">1uF</text>
<text x="326.4" y="84.8">C17</text>
<text x="356.9" y="84.8">1uF</text>
<text x="63.5" y="90.6">BT1</text>
<text x="63.5" y="93.1">Keystone</text>
<text x="73.1" y="93.1">3034</text>
<text x="352.3" y="91.1">GND</text>
<text x="132.1" y="100">C8</text>
<text x="177" y="97.5">NRST</text>
<text x="185.1" y="99.1" transform="rotate(-90 185.1 99.1)">VBAT</text>
<text x="187.7" y="98.3" transform="rotate(-90 187.7 98.3)">VDD</text>
<text x="190.2" y="98.3" transform="rotate(-90 190.2 98.3)">VDD</text>
<text x="192.7" y="98.3" transform="rotate(-90 192.7 98.3)">VDD</text>
<text x="195.3" y="99.4" transform="rotate(-90 195.3 99.4)">VDDA</text>
<text x="197.7" y="97.5">PA0</text>
<text x="197.7" y="100">PA1</text>
<text x="57.7" y="103.8">GND</text>
<text x="131.6" y="106.6">GND</text>
<text x="132.1" y="102.6">100</text>
<text x="136.9" y="102.6">nF</text>
<text x="177" y="102.6">PH0</text>
<text x="177" y="105.1">PH1</text>
<text x="177" y="107.7">PH3</text>
<text x="197.7" y="102.6">PA2</text>
<text x="197.7" y="105.1">PA3</text>
<text x="197.7" y="107.7">PA4</text>
<text x="90.1" y="111.5">SW1A</text>
<text x="141" y="110.2">R3</text>
<text x="141" y="112.7">100kΩ</text>
<text x="177" y="112.7">PC13</text>
<text x="197.7" y="110.2">PA5</text>
<text x="197.7" y="112.7">PA6</text>
<text x="84.3" y="114">SW_Push_Dual_x2</text>
<text x="142.7" y="116.5">GND</text>
<text x="177" y="115.3">PC14</text>
<text x="177" y="117.8">PC15</text>
<text x="197.7" y="115.3">PA7</text>
<text x="197.7" y="117.8">PA8</text>
<text x="91.9" y="121.6">GND</text>
<text x="159.9" y="125.4">R6</text>
<text x="160" y="122.9">10kΩ</text>
<text x="177" y="122.9">PB0</text>
<text x="177" y="125.4">PB1</text>
<text x="196.4" y="122.9">PA10</text>
<text x="196.4" y="125.4">PA11</text>
<text x="197.7" y="120.4">PA9</text>
<text x="76.8" y="128">VDD</text>
<text x="162.5" y="130.5">R5</text>
<text x="177" y="128">PB2</text>
<text x="177" y="130.5">PB3</text>
<text x="196.4" y="128">PA12</text>
<text x="196.4" y="130.5">PA13</text>
<text x="251.5" y="131.8">J3</text>
<text x="367.5" y="126.7">GND</text>
<text x="53.3" y="135.6">R1</text>
<text x="68.6" y="136.9">R2</text>
<text x="161.9" y="133.1">1kΩ</text>
<text x="177" y="133.1">PB4</text>
<text x="177" y="135.6">PB5</text>
<text x="196.4" y="133.1">PA14</text>
<text x="196.4" y="135.6">PA15</text>
<text x="241.9" y="134.3">Conn_02x05_Odd_Even</text>
<text x="339.7" y="134.3">VDD</text>
<text x="351.8" y="135.6">TP1</text>
<text x="368.3" y="133.1">H1</text>
<text x="368.3" y="135.6">MountingHole</text>
<text x="53.3" y="138.1">10kΩ</text>
<text x="68.6" y="139.4">10kΩ</text>
<text x="71.6" y="143.2">SCL</text>
<text x="95.3" y="143.2">C7</text>
<text x="177" y="138.1">PB6</text>
<text x="177" y="140.7">PB7</text>
<text x="177" y="143.2">PB8</text>
<text x="339.6" y="141.9">GND</text>
<text x="351.8" y="140.7">TP2</text>
<text x="368.3" y="140.7">H2</text>
<text x="368.3" y="143.2">MountingHole</text>
<text x="71.6" y="148.3">SDA</text>
<text x="79.7" y="149.4" transform="rotate(-90 79.7 149.4)">VSS</text>
<text x="79.7" y="144" transform="rotate(-90 79.7 144)">VDD</text>
<text x="82.6" y="144.5">U2</text>
<text x="82.6" y="147">SHT41</text>
<text x="95.3" y="145.8">100</text>
<text x="100.1" y="145.8">nF</text>
<text x="177" y="148.3">PB10</text>
<text x="177" y="145.8">PB9</text>
<text x="203.2" y="149.6">U1</text>
<text x="351.8" y="145.8">TP3</text>
<text x="368.3" y="148.3">H3</text>
<text x="177" y="150.8">PB11</text>
<text x="177" y="153.4">PB12</text>
<text x="177" y="155.9">PB13</text>
<text x="203.2" y="152.1">STM32L431CBT6</text>
<text x="351.8" y="155.9">TP5</text>
<text x="351.8" y="150.8">TP4</text>
<text x="368.3" y="155.9">H4</text>
<text x="368.3" y="150.8">MountingHole</text>
<text x="76.7" y="159.7">GND</text>
<text x="177" y="158.5">PB14</text>
<text x="177" y="161">PB15</text>
<text x="351.8" y="161">TP6</text>
<text x="368.3" y="158.5">MountingHole</text>
<text x="65.4" y="166.1">VDD</text>
<text x="190.2" y="164.6" transform="rotate(-90 190.2 164.6)">VSS</text>
<text x="192.7" y="164.6" transform="rotate(-90 192.7 164.6)">VSSA</text>
<text x="351.8" y="166.1">TP7</text>
<text x="52.8" y="172.4">J4</text>
<text x="74.9" y="173.7">R7</text>
<text x="87.6" y="173.7">C20</text>
<text x="99.1" y="173.7">C21</text>
<text x="351.8" y="171.2">TP8</text>
<text x="44.3" y="175">MicroSD_SPI_Module</text>
<text x="74.9" y="176.2">10kΩ</text>
<text x="87.6" y="176.2">100nF</text>
<text x="99.1" y="176.2">47uF</text>
<text x="351.8" y="176.2">TP9</text>
<text x="88.1" y="185.1">GND</text>
<text x="177.2" y="185.1">VDD</text>
<text x="210.2" y="183.9">VDD</text>
<text x="351.8" y="181.3">TP10</text>
<text x="140.3" y="187.7">VDD</text>
<text x="181.6" y="191.4">FB1</text>
<text x="214.6" y="191.5">R4</text>
<text x="351.8" y="186.4">TP11</text>
<text x="351.8" y="191.5">TP12</text>
<text x="64" y="196.6">GND</text>
<text x="181.6" y="194">BLM18AG601SH1D</text>
<text x="214.6" y="194">0Ω</text>
<text x="351.8" y="196.6">TP13</text>
<text x="129.5" y="199.1">C1</text>
<text x="129.5" y="201.6">4.7uF</text>
<text x="139.7" y="199.1">C2</text>
<text x="139.7" y="201.6">100nF</text>
<text x="151.1" y="199.1">C3</text>
<text x="151.1" y="201.6">100</text>
<text x="155.9" y="201.6">nF</text>
<text x="163.8" y="199.1">C6</text>
<text x="163.8" y="201.6">100</text>
<text x="168.6" y="201.6">nF</text>
<text x="176.5" y="202.9">C4</text>
<text x="186.7" y="202.9">C5</text>
<text x="209.6" y="202.9">100nF</text>
<text x="209.6" y="200.4">C18</text>
<text x="219.7" y="202.9">1uF</text>
<text x="219.7" y="200.4">C19</text>
<text x="351.8" y="201.6">TP14</text>
<text x="176.5" y="205.4">10nF</text>
<text x="186.7" y="205.4">1uF</text>
<text x="210.1" y="215.6">GND</text>
<text x="140.2" y="216.9">GND</text>
<text x="177" y="216.9">GND</text>
</g>
<g font-size="1.3" fill="#a90000">
<text x="377.8" y="48.2">1</text>
<text x="377.8" y="50.8">2</text>
<text x="377.8" y="53.3">3</text>
<text x="377.8" y="55.9">4</text>
<text x="377.8" y="58.4">5</text>
<text x="377.8" y="60.9">6</text>
<text x="377.8" y="63.5">7</text>
<text x="377.1" y="71.1">10</text>
<text x="377.8" y="66">8</text>
<text x="377.8" y="68.6">9</text>
<text x="377.1" y="73.6">11</text>
<text x="377.1" y="76.2">12</text>
<text x="59.7" y="80.7" transform="rotate(-90 59.7 80.7)">3</text>
<text x="78.7" y="78.7">1</text>
<text x="78.7" y="81.3">2</text>
<text x="377.1" y="78.7">13</text>
<text x="377.1" y="81.3">14</text>
<text x="377.1" y="83.8">15</text>
<text x="59.7" y="85.8" transform="rotate(-90 59.7 85.8)">1</text>
<text x="377.1" y="86.3">16</text>
<text x="377.1" y="88.9">17</text>
<text x="184.1" y="93.4" transform="rotate(-90 184.1 93.4)">1</text>
<text x="186.7" y="94" transform="rotate(-90 186.7 94)">24</text>
<text x="189.2" y="94" transform="rotate(-90 189.2 94)">36</text>
<text x="191.7" y="94" transform="rotate(-90 191.7 94)">48</text>
<text x="194.3" y="93.4" transform="rotate(-90 194.3 93.4)">9</text>
<text x="377.1" y="91.4">18</text>
<text x="377.1" y="94">19</text>
<text x="174.6" y="101.6">5</text>
<text x="174.6" y="96.5">7</text>
<text x="201.9" y="96.5">10</text>
<text x="201.9" y="99">11</text>
<text x="201.9" y="101.6">12</text>
<text x="377.1" y="96.5">20</text>
<text x="377.1" y="99">21</text>
<text x="377.1" y="101.6">22</text>
<text x="173.9" y="106.7">44</text>
<text x="174.6" y="104.1">6</text>
<text x="201.9" y="104.1">13</text>
<text x="201.9" y="106.7">14</text>
<text x="377.1" y="104.1">23</text>
<text x="377.1" y="106.7">24</text>
<text x="174.6" y="111.7">2</text>
<text x="201.9" y="109.2">15</text>
<text x="201.9" y="111.7">16</text>
<text x="377.1" y="109.2">25</text>
<text x="377.1" y="111.7">26</text>
<text x="88.2" y="118.1">1</text>
<text x="95.8" y="118.1">2</text>
<text x="174.6" y="114.3">3</text>
<text x="174.6" y="116.8">4</text>
<text x="201.9" y="114.3">17</text>
<text x="201.9" y="116.8">29</text>
<text x="201.9" y="119.4">30</text>
<text x="377.1" y="116.8">P1</text>
<text x="377.1" y="119.4">P2</text>
<text x="377.1" y="114.3">27</text>
<text x="173.9" y="121.9">18</text>
<text x="173.9" y="124.4">19</text>
<text x="201.9" y="121.9">31</text>
<text x="201.9" y="124.4">32</text>
<text x="173.9" y="127">20</text>
<text x="173.9" y="129.5">39</text>
<text x="201.9" y="127">33</text>
<text x="201.9" y="129.5">34</text>
<text x="173.9" y="132.1">40</text>
<text x="173.9" y="134.6">41</text>
<text x="173.9" y="137.1">42</text>
<text x="201.9" y="132.1">37</text>
<text x="201.9" y="134.6">38</text>
<text x="247.6" y="137.1">1</text>
<text x="256.5" y="137.1">2</text>
<text x="69.1" y="142.2">2</text>
<text x="78.7" y="139.1" transform="rotate(-90 78.7 139.1)">3</text>
<text x="173.9" y="139.7">43</text>
<text x="173.9" y="142.2">45</text>
<text x="247.6" y="139.7">3</text>
<text x="247.6" y="142.2">5</text>
<text x="256.5" y="139.7">4</text>
<text x="256.5" y="142.2">6</text>
<text x="69.1" y="147.3">1</text>
<text x="173.9" y="147.3">21</text>
<text x="173.9" y="149.8">22</text>
<text x="173.9" y="144.8">46</text>
<text x="247.6" y="144.8">7</text>
<text x="247.6" y="147.3">9</text>
<text x="255.9" y="147.3">10</text>
<text x="256.5" y="144.8">8</text>
<text x="78.7" y="151.8" transform="rotate(-90 78.7 151.8)">4</text>
<text x="189.2" y="167.7" transform="rotate(-90 189.2 167.7)">23</text>
<text x="191.7" y="167.1" transform="rotate(-90 191.7 167.1)">8</text>
<text x="55.8" y="176.5">1</text>
<text x="55.8" y="179">2</text>
<text x="55.8" y="181.6">3</text>
<text x="55.8" y="184.1">4</text>
<text x="55.8" y="186.7">5</text>
<text x="55.8" y="189.2">6</text>
</g>
<g font-size="1.3">
<text x="245.1" y="101.6">LCD</text>
<text x="249.8" y="101.6">DB7...DB0</text>
<text x="260.3" y="101.6">are</text>
<text x="264.5" y="101.6">connected</text>
<text x="275.4" y="101.6">to</text>
<text x="278.4" y="101.6">PA0...PA7</text>
<text x="288.5" y="101.6">in</text>
<text x="291.5" y="101.6">reverse</text>
<text x="299.5" y="101.6">order</text>
<text x="245.1" y="103.6">Firmware</text>
<text x="254.8" y="103.6">bit-reverses</text>
<text x="267.9" y="103.6">LCD</text>
<text x="272.6" y="103.6">command/data</text>
<text x="288.4" y="103.6">bytes</text>
<text x="294.5" y="103.6">before</text>
<text x="301.7" y="103.6">writing</text>
<text x="309.2" y="103.6">GPIOA[7:0]</text>
<text x="238.5" y="151.8">SWD</text>
<text x="238.5" y="155.9">J3</text>
<text x="241.9" y="155.9">is</text>
<text x="243.6" y="151.8">DEBUG</text>
<text x="244.7" y="155.9">wired</text>
<text x="250.8" y="155.9">for</text>
<text x="251.1" y="151.8">HEADER</text>
<text x="254.6" y="155.9">the</text>
<text x="258.8" y="155.9">low-cost</text>
<text x="259.5" y="151.8">-</text>
<text x="262.2" y="151.8">NONSTANDARD</text>
<text x="268.6" y="155.9">ST-LINK/V2</text>
<text x="276.9" y="151.8">PINOUT</text>
<text x="281.4" y="155.9">clone</text>
<text x="287.7" y="155.9">used</text>
<text x="293.3" y="155.9">during</text>
<text x="300.5" y="155.9">Rev</text>
<text x="305" y="155.9">A</text>
<text x="307.2" y="155.9">bring-up.</text>
<text x="238.5" y="158">Use</text>
<text x="238.5" y="160">Do</text>
<text x="242.1" y="160">not</text>
<text x="243.1" y="158">individual</text>
<text x="246.3" y="160">assume</text>
<text x="253.5" y="158">jumper</text>
<text x="254.6" y="160">compatibility</text>
<text x="261.1" y="158">wires</text>
<text x="267.1" y="158">and</text>
<text x="268" y="160">with</text>
<text x="271.8" y="158">follow</text>
<text x="273" y="160">a</text>
<text x="275.3" y="160">standard</text>
<text x="278.6" y="158">the</text>
<text x="282.7" y="158">pin</text>
<text x="284.8" y="160">10-pin</text>
<text x="286.8" y="158">labels</text>
<text x="292.9" y="160">ARM</text>
<text x="293.7" y="158">shown.</text>
<text x="297.8" y="160">Cortex</text>
<text x="305.1" y="160">SWD</text>
<text x="310.2" y="160">ribbon</text>
<text x="317.3" y="160">cable.</text>
<text x="238.5" y="162">SWIM</text>
<text x="244.4" y="162">is</text>
<text x="247.2" y="162">not</text>
<text x="251.4" y="162">used</text>
<text x="257" y="162">for</text>
<text x="260.8" y="162">STM32</text>
<text x="268" y="162">programming.</text>
</g>
</svg>
